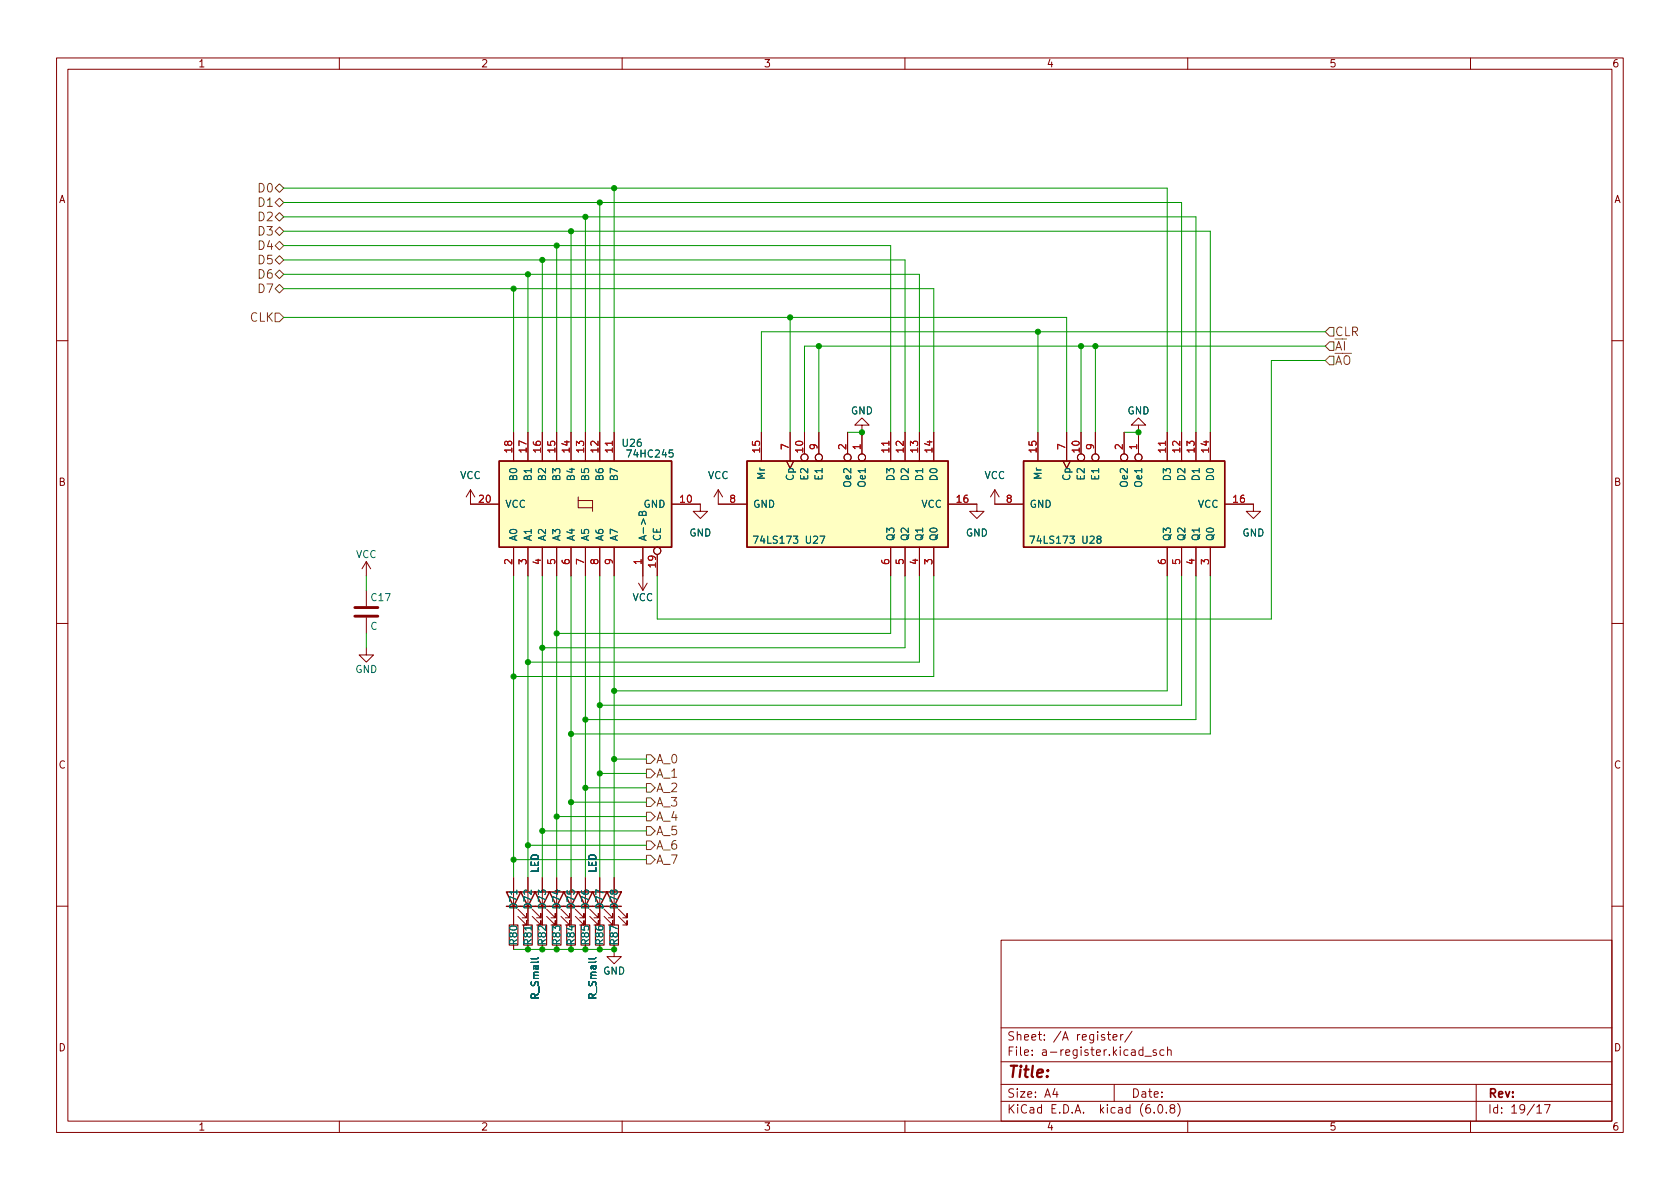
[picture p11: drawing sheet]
<svg xmlns="http://www.w3.org/2000/svg" width="297mm" height="210mm" viewBox="0 0 297 210" stroke-linecap="round" stroke-linejoin="round" font-family="sans-serif">
<g fill="none" stroke="#840000" stroke-width=".18">
<path d="M10 10.2h277v190.1h-277zM12 12.2h273v186.1h-273zM60 10.2v2M110 10.2v2M160 10.2v2M210 10.2v2M260 10.2v2M10 60.2h2M90.8 76.4v5.1M93.3 76.4v5.1M95.9 76.4v5.1M98.4 76.4v5.1"/>
<path d="M101 76.4v5.1M103.5 76.4v5.1M106 76.4v5.1M108.6 76.4v5.1M134.6 76.4v5.1M139.7 76.4v5.1M142.2 76.4v3.9M144.8 76.4v3.9M149.9 76.4v3.9M152.4 75.2h1.3l-1.3-1.3-1.3 1.3h1.3v5.1M157.5 76.4v5.1M160 76.4v5.1"/>
<path d="M162.6 76.4v5.1M165.1 76.4v5.1M183.5 76.4v5.1M188.6 76.4v5.1M191.1 76.4v3.9M193.7 76.4v3.9M198.8 76.4v3.9M201.3 75.2h1.3l-1.3-1.3-1.3 1.3h1.3v5.1M206.4 76.4v5.1M208.9 76.4v5.1M211.5 76.4v5.1M214 76.4v5.1"/>
<path d="M285 60.2h2M64.8 99.3l-.8 1.3M64.8 99.3v2.5M64.8 99.3l.7 1.3M83.2 86.6l-.8 1.3M83.2 86.6v2.5h5.1M83.2 86.6l.7 1.3M90.8 96.8v5M93.3 96.8v5M95.9 96.8v5M98.4 96.8v5M101 96.8v5"/>
<path d="M102.2 88.5v1.3h2.6M102.2 87.9v.6h2.6v1.9M103.5 96.8v5M106 96.8v5M108.6 96.8v5M113.7 96.8v7.6M116.2 98v3.8M118.7 89.1h5.1v1.3h1.3l-1.3 1.3-1.2-1.3h1.2M127 86.6v2.5h5.1M127 86.6l-.8 1.3M127 86.6l.8 1.3M139.1 81.5l.6 1.3 .6-1.3"/>
<path d="M157.5 96.8v5M160 96.8v5M162.6 96.8v5M165.1 96.8v5M167.6 89.1h5.1v1.3h1.3l-1.3 1.3-1.3-1.3h1.3M175.9 86.6l-.8 1.3M175.9 86.6v2.5h5.1M175.9 86.6l.8 1.3M188 81.5l.6 1.3 .6-1.3M206.4 96.8v5M208.9 96.8v5M211.5 96.8v5"/>
<path d="M214 96.8v5M216.5 89.1h5.1v1.3h1.3l-1.3 1.3-1.3-1.3h1.3M10 110.2h2M64.8 114.5v1.3h1.2l-1.2 1.3-1.3-1.3h1.3M64.8 104.4v2.8M64.8 109.2v2.8M112.9 103.1l.8 1.3M114.4 103.1l-.7 1.3M285 110.2h2M90.8 155.2v2.5M93.3 155.2v2.5M95.9 155.2v2.5"/>
<path d="M98.4 155.2v2.5M101 155.2v2.5M103.5 155.2v2.5M106 155.2v2.5M108.6 155.2v2.5M10 160.2h2M90.8 160.3v3.3M90.8 167.1v.8M91.6 162l1.5 1.6v-.8v.8h-.8M91.6 160.8l1.5 1.5v-.8v.8h-.8M93.3 160.3v3.3M93.3 167.1v.8"/>
<path d="M94.1 162l1.5 1.6v-.8v.8h-.7M94.1 160.8l1.5 1.5v-.8v.8h-.7M95.9 160.3v3.3M95.9 167.1v.8M96.6 162l1.6 1.6v-.8v.8h-.8M96.6 160.8l1.6 1.5v-.8v.8h-.8M98.4 160.3v3.3M98.4 167.1v.8M99.2 162l1.5 1.6v-.8v.8h-.8M99.2 160.8l1.5 1.5v-.8v.8h-.8M101 160.3v3.3M101 167.1v.8"/>
<path d="M101.7 162l1.6 1.6v-.8v.8h-.8M101.7 160.8l1.6 1.5v-.8v.8h-.8M103.5 160.3v3.3M103.5 167.1v.8M104.3 162l1.5 1.6v-.8v.8h-.8M104.3 160.8l1.5 1.5v-.8v.8h-.8M106 160.3v3.3M106 167.1v.8M106.8 162l1.5 1.6v-.8v.8h-.7M106.8 160.8l1.5 1.5v-.8v.8h-.7M108.6 167.1v2.1h1.3l-1.3 1.2-1.3-1.2h1.3M108.6 160.3v3.3"/>
<path d="M109.3 162l1.6 1.6v-.8v.8h-.8M109.3 160.8l1.6 1.5v-.8v.8h-.8M177 166.3h108v32h-108zM285 160.2h2M60 198.3v2M110 198.3v2M160 198.3v2M177 194.8h108M177 191.8h108M177 187.8h108M177 181.8h108M186.5 192.5l-.4 1h1"/>
<path d="M186.9 193v1M195.8 182.9h.6M196 182.4v1.3l.4 .2M196.8 183.4l.7-.1-.1-.3-.4-.1-.2 .2 .1 .8h.5M197 191.8v3M198.1 182.9v1M198.6 182.9l-.3 .1-.2 .2M200.1 182.4l-1.2 1.9M202.1 185.7l-.5-.1-.2 .3v.4l.1 .3h.6M202.1 185.1v1.5M202.4 186.8h1.2M204.1 196.7v.1"/>
<path d="M204.4 185.7l-.3-.1-.2 .2v.3l.5 .1v.4h-.5M204.9 195.4l.2-.1a.81 .81 0 0 1 .6 .7 .81 .81 0 0 1-.3 .8h-.2a.81 .81 0 0 1-.6-.6 .81 .81 0 0 1 .3-.8zM205.8 185.7l-.4-.1-.3 .3v.4l.1 .3h.6M206.2 196.7v.1M206.4 185.8l.2-.2 .4 .1 .1 .9M206.4 185.1v1.5M207.1 196l-.2-.3v-.2l.2-.2 .5 .1 .1 .2-.1 .2-.6 .2-.1 .3v.4l.2 .1h.5l.1-.3-.1-.4-.2-.1M208.2 195.1a1.72 1.72 0 0 1 0 2.3M210 198.3v2M260 198.3v2M261 191.8v6.5M271.7 195.8l.5-.5v1.5"/>
<path d="M271.7 196.8h.9M273.1 195.3h1l-.7 1.5"/>
<circle cx="116.2" cy="97.4" r=".63"/>
<circle cx="142.2" cy="80.9" r=".63"/>
<circle cx="144.8" cy="80.9" r=".63"/>
<circle cx="149.9" cy="80.9" r=".63"/>
<circle cx="152.4" cy="80.9" r=".63"/>
<circle cx="191.1" cy="80.9" r=".63"/>
<circle cx="193.7" cy="80.9" r=".63"/>
<circle cx="198.8" cy="80.9" r=".63"/>
<circle cx="201.3" cy="80.9" r=".63"/>
</g>
<path d="M90 163.6h1.6v3.5h-1.6zM92.6 163.6h1.5v3.5h-1.5zM95.1 163.6h1.5v3.5h-1.5zM97.7 163.6h1.5v3.5h-1.5zM100.2 163.6h1.5v3.5h-1.5zM102.7 163.6h1.6v3.5h-1.6zM105.3 163.6h1.5v3.5h-1.5zM107.8 163.6h1.5v3.5h-1.5z" fill="none" stroke="#840000" stroke-width=".2"/>
<path d="M88.3 81.5h30.4v15.3h-30.4zM132.1 81.5h35.5v15.3h-35.5zM181 81.5h35.5v15.3h-35.5zM89.5 157.7h2.6l-1.3 2.6zM92.1 157.7h2.5l-1.3 2.6zM94.6 157.7h2.6l-1.3 2.6zM97.2 157.7h2.5l-1.3 2.6zM99.7 157.7h2.5l-1.2 2.6zM102.2 157.7h2.6l-1.3 2.6zM104.8 157.7h2.5l-1.3 2.6zM107.3 157.7h2.6l-1.3 2.6zM89.5 160.3h20.4" fill="none" stroke="#840000" stroke-width=".25"/>
<path d="M62.7 109h4.1M62.7 107.4h4.1" fill="none" stroke="#840000" stroke-width=".51"/>
<g fill="#ffffc2" stroke="#ffffc2" stroke-width=".18">
<path d="M88.3 81.5h30.4v15.3h-30.4z"/>
<path d="M181 81.5h35.5v15.3h-35.5z"/>
<path d="M132.1 81.5h35.5v15.3h-35.5z"/>
</g>
<path d="M113.6 90.7l.2-.3 .3 .1 .1 .2v.4h-1.2l.1-.6h.2l.2 .1 .1 .5" fill="none" stroke="#006464" stroke-width=".18"/>
<g fill="none" stroke="#725600" stroke-width=".18">
<path d="M48.6 35.8l.8-.8 .8 .8-.8 .8zM48.6 38.3l.8-.7 .8 .7-.8 .8zM48.6 33.3l.8-.8 .8 .8-.8 .7zM48.6 43.4l.8-.7 .8 .7-.8 .8zM48.6 40.9l.8-.8 .8 .8-.8 .8zM48.6 48.5l.8-.8 .8 .8-.8 .8zM48.6 55.4h.8l.8 .7-.8 .8h-.8zM48.6 46l.8-.8 .8 .8-.8 .7zM48.6 51l.8-.7 .8 .7-.8 .8zM235.1 57.9h.7v1.5h-.7l-.8-.7zM235.1 63h.7v1.5h-.7l-.8-.8zM235.1 60.4h.7v1.6h-.7l-.8-.8z"/>
<path d="M114.3 136h.8l.7 .8-.7 .7h-.8zM114.3 133.5h.8l.7 .7-.7 .8h-.8zM114.3 138.6h.8l.7 .7-.7 .8h-.8zM114.3 151.3h.8l.7 .7-.7 .8h-.8zM114.3 141.1h.8l.7 .8-.7 .7h-.8zM114.3 146.2h.8l.7 .7-.7 .8h-.8zM114.3 148.7h.8l.7 .8-.7 .7h-.8zM114.3 143.6h.8l.7 .8-.7 .8h-.8z"/>
</g>
<g fill="none" stroke="#009600" stroke-width=".18">
<path d="M50.2 35.8h158.7v40.6M50.2 38.3h161.3v38.1M50.2 33.3h156.2v43.1M103.5 38.3v38.1M106 35.8v40.6M108.6 33.3v43.1M50.2 40.9h163.8v35.5M50.2 51h114.9v25.4M50.2 56.1h138.4v20.3M50.2 46h109.8v30.4M50.2 43.4h107.3v33M50.2 48.5h112.4v27.9"/>
<path d="M90.8 51v25.4M93.3 48.5v27.9M95.9 46v30.4M98.4 43.4v33M101 40.9v35.5M139.7 56.1v20.3M183.5 58.7v17.7M234.3 58.7h-99.7v17.7M144.8 61.2v15.2M149.9 76.4h2.5M191.1 61.2v15.2M193.7 61.2v15.2"/>
<path d="M198.8 76.4h2.5M234.3 61.2h-92.1v15.2M234.3 63.7h-9.5v45.8h-108.6v-7.7M64.8 101.8v2.6M64.8 112v2.5M90.8 101.8v53.4M93.3 101.8v53.4M95.9 101.8v53.4M98.4 101.8v53.4M101 101.8v53.4M103.5 101.8v53.4M106 101.8v53.4"/>
<path d="M108.6 101.8v53.4M157.5 101.8v10.2h-59.1M160 101.8v12.7h-64.1M162.6 101.8v15.3h-69.3M165.1 101.8v17.8h-74.3M206.4 101.8v20.4h-97.8M208.9 101.8v22.9h-102.9M211.5 101.8v25.4h-108M214 101.8v28h-113M103.5 139.3h10.8M106 136.8h8.3M108.6 134.2h5.7"/>
<path d="M90.8 152h23.5M93.3 149.5h21M95.9 146.9h18.4M98.4 144.4h15.9M101 141.9h13.3M90.8 167.9h17.8"/>
</g>
<g fill="#009600" stroke="#009600" stroke-width=".18">
<circle cx="101" cy="167.9" r=".46"/>
<circle cx="98.4" cy="167.9" r=".46"/>
<circle cx="93.3" cy="167.9" r=".46"/>
<circle cx="95.9" cy="167.9" r=".46"/>
<circle cx="90.8" cy="152" r=".46"/>
<circle cx="106" cy="167.9" r=".46"/>
<circle cx="103.5" cy="167.9" r=".46"/>
<circle cx="108.6" cy="167.9" r=".46"/>
<circle cx="95.9" cy="146.9" r=".46"/>
<circle cx="93.3" cy="149.5" r=".46"/>
<circle cx="98.4" cy="144.4" r=".46"/>
<circle cx="108.6" cy="134.2" r=".46"/>
<circle cx="106" cy="136.8" r=".46"/>
<circle cx="103.5" cy="139.3" r=".46"/>
<circle cx="101" cy="141.9" r=".46"/>
<circle cx="101" cy="129.8" r=".46"/>
<circle cx="90.8" cy="119.6" r=".46"/>
<circle cx="95.9" cy="114.5" r=".46"/>
<circle cx="98.4" cy="112" r=".46"/>
<circle cx="108.6" cy="122.2" r=".46"/>
<circle cx="106" cy="124.7" r=".46"/>
<circle cx="103.5" cy="127.2" r=".46"/>
<circle cx="93.3" cy="117.1" r=".46"/>
<circle cx="201.3" cy="76.4" r=".46"/>
<circle cx="193.7" cy="61.2" r=".46"/>
<circle cx="183.5" cy="58.7" r=".46"/>
<circle cx="191.1" cy="61.2" r=".46"/>
<circle cx="139.7" cy="56.1" r=".46"/>
<circle cx="144.8" cy="61.2" r=".46"/>
<circle cx="152.4" cy="76.4" r=".46"/>
<circle cx="101" cy="40.9" r=".46"/>
<circle cx="98.4" cy="43.4" r=".46"/>
<circle cx="95.9" cy="46" r=".46"/>
<circle cx="93.3" cy="48.5" r=".46"/>
<circle cx="90.8" cy="51" r=".46"/>
<circle cx="108.6" cy="33.3" r=".46"/>
<circle cx="103.5" cy="38.3" r=".46"/>
<circle cx="106" cy="35.8" r=".46"/>
</g>
<text font-size="2.8" fill="#840000" x="178" y="190.6">Title:</text>
<g font-size="2.1" fill="#725600">
<text x="45.8" y="34">D0</text>
<text x="45.8" y="36.6">D1</text>
<text x="45.8" y="39.1">D2</text>
<text x="45.8" y="41.7">D3</text>
<text x="45.8" y="44.2">D4</text>
<text x="45.8" y="46.7">D5</text>
<text x="45.8" y="49.3">D6</text>
<text x="45.8" y="51.8">D7</text>
<text x="44.2" y="56.9">CLK</text>
<text x="236" y="59.4">CLR</text>
<text x="236" y="64.5">~{AO}</text>
<text x="236" y="62">~{AI}</text>
<text x="115.9" y="137.5">A_1</text>
<text x="115.9" y="135">A_0</text>
<text x="115.9" y="140.1">A_2</text>
<text x="115.9" y="142.6">A_3</text>
<text x="115.9" y="147.7">A_5</text>
<text x="115.9" y="145.2">A_4</text>
<text x="115.9" y="152.8">A_7</text>
<text x="115.9" y="150.2">A_6</text>
</g>
<g font-size="2.1" fill="#840000">
<text x="178" y="184">Sheet: /A register/</text>
<text x="178" y="186.7">File: a-register.kicad_sch</text>
<text x="178" y="196.9">KiCad E.D.A. kicad (6.0.8)</text>
<text x="178" y="194.1">Size: A4</text>
<text x="200" y="194.1">Date:</text>
<text x="263" y="194.1">Rev:</text>
<text x="263" y="196.9">Id: 19/17</text>
</g>
<g font-size="1.8" fill="#840000">
<text x="35" y="11.9">1</text>
<text x="85" y="11.9">2</text>
<text x="135" y="11.9">3</text>
<text x="185" y="11.9">4</text>
<text x="235" y="11.9">5</text>
<text x="285" y="11.9">6</text>
<text x="10.3" y="35.9">A</text>
<text x="285.3" y="35.9">A</text>
<text x="10.3" y="85.9">B</text>
<text x="285.3" y="85.9">B</text>
<text x="10.3" y="135.9">C</text>
<text x="285.3" y="135.9">C</text>
<text x="10.3" y="185.9">D</text>
<text x="285.3" y="185.9">D</text>
<text x="35" y="199.9">1</text>
<text x="85" y="199.9">2</text>
<text x="135" y="199.9">3</text>
<text x="185" y="199.9">4</text>
<text x="235" y="199.9">5</text>
<text x="285" y="199.9">6</text>
</g>
<g font-size="1.8" fill="#006464">
<text x="150.4" y="73.3">GND</text>
<text x="199.3" y="73.3">GND</text>
<text x="110.1" y="79">U26</text>
<text x="111.2" y="80.9">74HC245</text>
<text x="81.3" y="84.7">VCC</text>
<text x="89.3" y="89.8">VCC</text>
<text x="91.4" y="84.8" transform="rotate(-90 91.4 84.8)">B0</text>
<text x="94" y="84.8" transform="rotate(-90 94 84.8)">B1</text>
<text x="96.5" y="84.8" transform="rotate(-90 96.5 84.8)">B2</text>
<text x="99.1" y="84.8" transform="rotate(-90 99.1 84.8)">B3</text>
<text x="101.6" y="84.8" transform="rotate(-90 101.6 84.8)">B4</text>
<text x="104.1" y="84.8" transform="rotate(-90 104.1 84.8)">B5</text>
<text x="106.7" y="84.8" transform="rotate(-90 106.7 84.8)">B6</text>
<text x="109.2" y="84.8" transform="rotate(-90 109.2 84.8)">B7</text>
<text x="113.8" y="89.8">GND</text>
<text x="125.1" y="84.7">VCC</text>
<text x="133.1" y="89.8">GND</text>
<text x="135.3" y="84.7" transform="rotate(-90 135.3 84.7)">Mr</text>
<text x="140.3" y="84.9" transform="rotate(-90 140.3 84.9)">Cp</text>
<text x="142.9" y="84.7" transform="rotate(-90 142.9 84.7)">E2</text>
<text x="145.4" y="84.7" transform="rotate(-90 145.4 84.7)">E1</text>
<text x="150.5" y="85.9" transform="rotate(-90 150.5 85.9)">Oe2</text>
<text x="153" y="85.9" transform="rotate(-90 153 85.9)">Oe1</text>
<text x="158.1" y="84.8" transform="rotate(-90 158.1 84.8)">D3</text>
<text x="160.7" y="84.8" transform="rotate(-90 160.7 84.8)">D2</text>
<text x="162.9" y="89.8">VCC</text>
<text x="163.2" y="84.8" transform="rotate(-90 163.2 84.8)">D1</text>
<text x="165.7" y="84.8" transform="rotate(-90 165.7 84.8)">D0</text>
<text x="174" y="84.7">VCC</text>
<text x="182" y="89.8">GND</text>
<text x="184.1" y="84.7" transform="rotate(-90 184.1 84.7)">Mr</text>
<text x="189.2" y="84.9" transform="rotate(-90 189.2 84.9)">Cp</text>
<text x="191.8" y="84.7" transform="rotate(-90 191.8 84.7)">E2</text>
<text x="194.3" y="84.7" transform="rotate(-90 194.3 84.7)">E1</text>
<text x="199.4" y="85.9" transform="rotate(-90 199.4 85.9)">Oe2</text>
<text x="201.9" y="85.9" transform="rotate(-90 201.9 85.9)">Oe1</text>
<text x="207" y="84.8" transform="rotate(-90 207 84.8)">D3</text>
<text x="209.5" y="84.8" transform="rotate(-90 209.5 84.8)">D2</text>
<text x="211.8" y="89.8">VCC</text>
<text x="212.1" y="84.8" transform="rotate(-90 212.1 84.8)">D1</text>
<text x="214.6" y="84.8" transform="rotate(-90 214.6 84.8)">D0</text>
<text x="91.4" y="95.8" transform="rotate(-90 91.4 95.8)">A0</text>
<text x="94" y="95.8" transform="rotate(-90 94 95.8)">A1</text>
<text x="96.5" y="95.8" transform="rotate(-90 96.5 95.8)">A2</text>
<text x="99.1" y="95.8" transform="rotate(-90 99.1 95.8)">A3</text>
<text x="101.6" y="95.8" transform="rotate(-90 101.6 95.8)">A4</text>
<text x="104.1" y="95.8" transform="rotate(-90 104.1 95.8)">A5</text>
<text x="106.7" y="95.8" transform="rotate(-90 106.7 95.8)">A6</text>
<text x="109.2" y="95.8" transform="rotate(-90 109.2 95.8)">A7</text>
<text x="114.3" y="95.8" transform="rotate(-90 114.3 95.8)">A-&gt;B</text>
<text x="116.8" y="95.8" transform="rotate(-90 116.8 95.8)">CE</text>
<text x="121.9" y="94.9">GND</text>
<text x="158.1" y="95.8" transform="rotate(-90 158.1 95.8)">Q3</text>
<text x="160.7" y="95.8" transform="rotate(-90 160.7 95.8)">Q2</text>
<text x="163.2" y="95.8" transform="rotate(-90 163.2 95.8)">Q1</text>
<text x="165.7" y="95.8" transform="rotate(-90 165.7 95.8)">Q0</text>
<text x="170.8" y="94.9">GND</text>
<text x="207" y="95.8" transform="rotate(-90 207 95.8)">Q3</text>
<text x="209.5" y="95.8" transform="rotate(-90 209.5 95.8)">Q2</text>
<text x="212.1" y="95.8" transform="rotate(-90 212.1 95.8)">Q1</text>
<text x="214.6" y="95.8" transform="rotate(-90 214.6 95.8)">Q0</text>
<text x="219.6" y="94.9">GND</text>
<text x="62.9" y="98.7">VCC</text>
<text x="133.6" y="96.1">74LS173</text>
<text x="142.5" y="96.1">U27</text>
<text x="182.5" y="96.1">74LS173</text>
<text x="191.4" y="96.1">U28</text>
<text x="65.7" y="106.3">C17</text>
<text x="111.8" y="106.3">VCC</text>
<text x="65.5" y="111.4">C</text>
<text x="62.8" y="119">GND</text>
<text x="95.2" y="154.4" transform="rotate(-90 95.2 154.4)">LED</text>
<text x="105.4" y="154.4" transform="rotate(-90 105.4 154.4)">LED</text>
<text x="91.4" y="160.6" transform="rotate(-90 91.4 160.6)">D71</text>
<text x="94" y="160.6" transform="rotate(-90 94 160.6)">D72</text>
<text x="96.5" y="160.6" transform="rotate(-90 96.5 160.6)">D73</text>
<text x="99.1" y="160.6" transform="rotate(-90 99.1 160.6)">D74</text>
<text x="101.6" y="160.6" transform="rotate(-90 101.6 160.6)">D75</text>
<text x="104.1" y="160.6" transform="rotate(-90 104.1 160.6)">D76</text>
<text x="106.7" y="160.6" transform="rotate(-90 106.7 160.6)">D77</text>
<text x="109.2" y="160.6" transform="rotate(-90 109.2 160.6)">D78</text>
<text x="91.4" y="167" transform="rotate(-90 91.4 167)">R80</text>
<text x="94" y="167" transform="rotate(-90 94 167)">R81</text>
<text x="96.5" y="167" transform="rotate(-90 96.5 167)">R82</text>
<text x="99.1" y="167" transform="rotate(-90 99.1 167)">R83</text>
<text x="101.6" y="167" transform="rotate(-90 101.6 167)">R84</text>
<text x="104.1" y="167" transform="rotate(-90 104.1 167)">R85</text>
<text x="106.7" y="167" transform="rotate(-90 106.7 167)">R86</text>
<text x="109.2" y="167" transform="rotate(-90 109.2 167)">R87</text>
<text x="106.6" y="172.3">GND</text>
<text x="95.2" y="176.5" transform="rotate(-90 95.2 176.5)">R_Small</text>
<text x="105.4" y="176.5" transform="rotate(-90 105.4 176.5)">R_Small</text>
</g>
<g font-size="1.8" fill="#a90000">
<text x="90.6" y="80" transform="rotate(-90 90.6 80)">18</text>
<text x="93.1" y="80" transform="rotate(-90 93.1 80)">17</text>
<text x="95.6" y="80" transform="rotate(-90 95.6 80)">16</text>
<text x="98.2" y="80" transform="rotate(-90 98.2 80)">15</text>
<text x="100.7" y="80" transform="rotate(-90 100.7 80)">14</text>
<text x="103.3" y="80" transform="rotate(-90 103.3 80)">13</text>
<text x="105.8" y="80" transform="rotate(-90 105.8 80)">12</text>
<text x="108.3" y="80" transform="rotate(-90 108.3 80)">11</text>
<text x="134.4" y="80" transform="rotate(-90 134.4 80)">15</text>
<text x="139.4" y="79.5" transform="rotate(-90 139.4 79.5)">7</text>
<text x="142" y="80" transform="rotate(-90 142 80)">10</text>
<text x="144.5" y="79.5" transform="rotate(-90 144.5 79.5)">9</text>
<text x="149.6" y="79.5" transform="rotate(-90 149.6 79.5)">2</text>
<text x="152.1" y="79.5" transform="rotate(-90 152.1 79.5)">1</text>
<text x="157.2" y="80" transform="rotate(-90 157.2 80)">11</text>
<text x="159.8" y="80" transform="rotate(-90 159.8 80)">12</text>
<text x="162.3" y="80" transform="rotate(-90 162.3 80)">13</text>
<text x="164.8" y="80" transform="rotate(-90 164.8 80)">14</text>
<text x="183.3" y="80" transform="rotate(-90 183.3 80)">15</text>
<text x="188.3" y="79.5" transform="rotate(-90 188.3 79.5)">7</text>
<text x="190.9" y="80" transform="rotate(-90 190.9 80)">10</text>
<text x="193.4" y="79.5" transform="rotate(-90 193.4 79.5)">9</text>
<text x="198.5" y="79.5" transform="rotate(-90 198.5 79.5)">2</text>
<text x="201" y="79.5" transform="rotate(-90 201 79.5)">1</text>
<text x="206.1" y="80" transform="rotate(-90 206.1 80)">11</text>
<text x="208.7" y="80" transform="rotate(-90 208.7 80)">12</text>
<text x="211.2" y="80" transform="rotate(-90 211.2 80)">13</text>
<text x="213.7" y="80" transform="rotate(-90 213.7 80)">14</text>
<text x="84.7" y="88.9">20</text>
<text x="120.3" y="88.9">10</text>
<text x="129" y="88.9">8</text>
<text x="169.2" y="88.9">16</text>
<text x="177.9" y="88.9">8</text>
<text x="218.1" y="88.9">16</text>
<text x="90.6" y="99.8" transform="rotate(-90 90.6 99.8)">2</text>
<text x="93.1" y="99.8" transform="rotate(-90 93.1 99.8)">3</text>
<text x="95.6" y="99.8" transform="rotate(-90 95.6 99.8)">4</text>
<text x="98.2" y="99.8" transform="rotate(-90 98.2 99.8)">5</text>
<text x="100.7" y="99.8" transform="rotate(-90 100.7 99.8)">6</text>
<text x="103.3" y="99.8" transform="rotate(-90 103.3 99.8)">7</text>
<text x="105.8" y="99.8" transform="rotate(-90 105.8 99.8)">8</text>
<text x="108.3" y="99.8" transform="rotate(-90 108.3 99.8)">9</text>
<text x="113.4" y="99.8" transform="rotate(-90 113.4 99.8)">1</text>
<text x="116" y="100.3" transform="rotate(-90 116 100.3)">19</text>
<text x="157.2" y="99.8" transform="rotate(-90 157.2 99.8)">6</text>
<text x="159.8" y="99.8" transform="rotate(-90 159.8 99.8)">5</text>
<text x="162.3" y="99.8" transform="rotate(-90 162.3 99.8)">4</text>
<text x="164.8" y="99.8" transform="rotate(-90 164.8 99.8)">3</text>
<text x="206.1" y="99.8" transform="rotate(-90 206.1 99.8)">6</text>
<text x="208.7" y="99.8" transform="rotate(-90 208.7 99.8)">5</text>
<text x="211.2" y="99.8" transform="rotate(-90 211.2 99.8)">4</text>
<text x="213.7" y="99.8" transform="rotate(-90 213.7 99.8)">3</text>
</g>
</svg>
